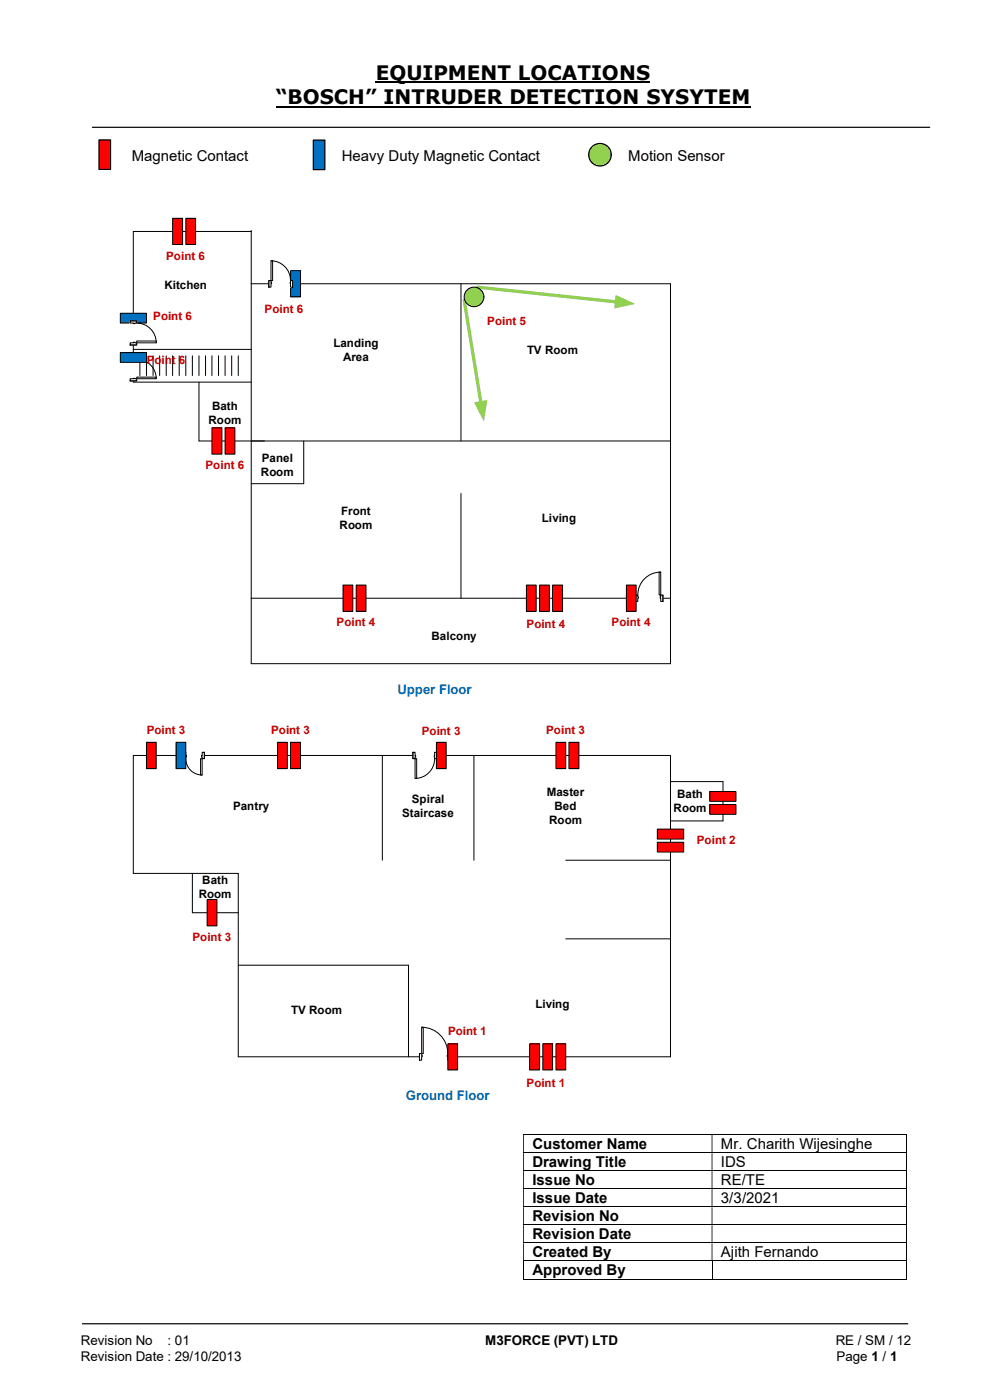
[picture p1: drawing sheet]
<svg xmlns="http://www.w3.org/2000/svg" width="210mm" height="297mm" viewBox="0 0 210 297" stroke-linecap="round" stroke-linejoin="round" font-family="sans-serif">
<path d="M79.7 17.5h58.2M58.5 22.6h100.7" fill="none" stroke="#000" stroke-width=".42"/>
<path d="M19.5 27h177.8M17.4 280.8h175.3" fill="none" stroke="#000" stroke-width=".25"/>
<g fill="none" stroke="#000" stroke-width=".21">
<path d="M111 240.7h81.2M111 244.6h81.2M111 248.4h81.2M111 252.2h81.2M111 256h81.2M111 259.8h81.2M192.3 240.8v3.7M192.3 244.6v3.7M192.3 248.5v3.6M192.3 252.3v3.6M192.3 256.1v3.7M192.3 259.9v3.7"/>
<path d="M111 263.7h81.2M111 267.5h81.2M111 271.4h40M111 267.6v3.8M151 267.6v3.8M151.1 271.4h41.1M192.3 263.8v3.6M192.3 267.6v3.8"/>
</g>
<g fill="#000">
<path d="M192.2 240.6h.2v.2h-.2zM111 240.8h.1v3.7h-.1zM151 240.8h.1v3.7h-.1z" fill-rule="evenodd"/>
<path d="M192.2 244.5h.2v.1h-.2zM111 244.6h.1v3.7h-.1zM151 244.6h.1v3.7h-.1z" fill-rule="evenodd"/>
<path d="M192.2 248.3h.2v.2h-.2zM111 248.5h.1v3.6h-.1zM151 248.5h.1v3.6h-.1z" fill-rule="evenodd"/>
<path d="M192.2 252.1h.2v.2h-.2zM111 252.3h.1v3.6h-.1zM151 252.3h.1v3.6h-.1z" fill-rule="evenodd"/>
<path d="M192.2 255.9h.2v.2h-.2zM111 256.1h.1v3.7h-.1zM151 256.1h.1v3.7h-.1z" fill-rule="evenodd"/>
<path d="M192.2 259.8h.2v.1h-.2zM111 259.9h.1v3.7h-.1zM151 259.9h.1v3.7h-.1z" fill-rule="evenodd"/>
<path d="M192.2 263.6h.2v.2h-.2zM111 263.8h.1v3.6h-.1zM151 263.8h.1v3.6h-.1z" fill-rule="evenodd"/>
</g>
<path d="M192.2 267.4h.2v.2h-.2zM192.2 271.3h.2v.1h-.2z" fill="#000"/>
<path d="M21 29.7h2.5v6.2h-2.5z" fill="#f00"/>
<path d="M21 29.7h2.5v6.2h-2.5z" fill="none" stroke="#000" stroke-width=".25"/>
<path d="M66.5 29.7h2.4v6.3h-2.4z" fill="#0070c0"/>
<path d="M66.5 29.7h2.4v6.3h-2.4z" fill="none" stroke="#000" stroke-width=".25"/>
<circle cx="127.3" cy="32.8" r="2.39" fill="#92d050"/>
<circle cx="127.3" cy="32.8" r="2.39" fill="none" stroke="#000" stroke-width=".25"/>
<path d="M53.3 48.9v91.9h88.9v-80.6h-88.9M53.3 49.1h-25v32h25M28.3 74.1h25M31.1 75.5v4.2M97.8 60.2v33.4M42.2 81.1v12.5h100M97.8 104.7v22.2M53.3 126.9h88.9" fill="none" stroke="#000" stroke-width=".21"/>
<path d="M134.8 126.2h5.8v1.5h-5.8z" fill="#fff"/>
<path d="M134.8 126.2h5.8v1.5h-5.8z" fill="none" stroke="#fff" stroke-width=".21"/>
<path d="M140.2 126.2v1.4h.4v-1.4zM134.8 126.2h.5v1.4h-.5z" fill-rule="evenodd" fill="#fff"/>
<path d="M135.3 126.6v-.4h-.5v1.4h.5v-.7M140.2 126.6v-.4h.4v1.4h-.4v-.7" fill="none" stroke="#000" stroke-width=".21"/>
<path d="M140 126.6v.3h.2v-.3zM135.3 126.6h.1v.3h-.1z" fill-rule="evenodd" fill="#fff"/>
<path d="M134.8 126.2v1.4M135.3 126.6h.1v.3h-.1M140.2 126.6h-.2v.3h.2M140.2 121.4a4.8 4.8 0 0 0-4.9 4.8M140.6 126.2v1.4" fill="none" stroke="#000" stroke-width=".21"/>
<path d="M139.8 121.4h.4v4.8h-.4z" fill="#fff"/>
<g fill="none" stroke="#000" stroke-width=".21">
<path d="M29.7 75.5v4.2M32.5 75.5v4.2M33.9 75.5v4.2M35.3 75.5v4.2M36.6 75.5v4.2M38 75.5v4.2M39.4 75.5v4.2M40.8 75.5v4.2M42.2 75.5v4.2M43.6 75.5v4.2M45 75.5v4.2M46.4 75.5v4.2"/>
<path d="M47.8 75.5v4.2M49.1 75.5v4.2M50.5 75.5v4.2M139.8 121.4h.4v4.8h-.4z"/>
</g>
<path d="M101.3 60.9l29.5 3.2" fill="none" stroke="#92d050" stroke-width=".68"/>
<path d="M130.6 62.6l4.1 1.9-4.4 .9z" fill="#92d050"/>
<path d="M64.4 93.6v9" fill="none" stroke="#000" stroke-width=".21"/>
<path d="M111.7 124.1h2v5.6h-2z" fill="#f00"/>
<path d="M111.7 124.1h2v5.6h-2z" fill="none" stroke="#000" stroke-width=".21"/>
<path d="M132.9 124.1h2.1v5.6h-2.1z" fill="#f00"/>
<path d="M132.9 124.1h2.1v5.6h-2.1z" fill="none" stroke="#000" stroke-width=".21"/>
<path d="M45 90.8h2.1v5.6h-2.1z" fill="#f00"/>
<path d="M45 90.8h2.1v5.6h-2.1z" fill="none" stroke="#000" stroke-width=".21"/>
<path d="M36.6 46.3h2.1v5.6h-2.1z" fill="#f00"/>
<path d="M36.6 46.3h2.1v5.6h-2.1z" fill="none" stroke="#000" stroke-width=".21"/>
<path d="M75.6 124.1h2v5.6h-2z" fill="#f00"/>
<path d="M75.6 124.1h2v5.6h-2z" fill="none" stroke="#000" stroke-width=".21"/>
<path d="M61.6 57.4h2.2v5.6h-2.2z" fill="#0070c0"/>
<path d="M61.6 57.4h2.2v5.6h-2.2z" fill="none" stroke="#000" stroke-width=".21"/>
<path d="M117.2 124.1h2.1v5.6h-2.1z" fill="#f00"/>
<path d="M117.2 124.1h2.1v5.6h-2.1z" fill="none" stroke="#000" stroke-width=".21"/>
<path d="M72.8 124.1h2v5.6h-2z" fill="#f00"/>
<path d="M72.8 124.1h2v5.6h-2z" fill="none" stroke="#000" stroke-width=".21"/>
<path d="M114.5 124.1h2v5.6h-2z" fill="#f00"/>
<path d="M114.5 124.1h2v5.6h-2z" fill="none" stroke="#000" stroke-width=".21"/>
<path d="M39.4 46.3h2.1v5.6h-2.1z" fill="#f00"/>
<path d="M39.4 46.3h2.1v5.6h-2.1zM53.3 102.6h11.1M28.3 160.3h113.9v63.9h-91.7v-38.9h-22.2zM81.1 160.3v22.2M100.5 160.3v22.2M142.2 165.8h11.2v8.4h-11.2M40.8 185.3v8.3h9.7M120 199.2h22.2M120 182.5h22.2M50.5 204.8h36.2v19.4" fill="none" stroke="#000" stroke-width=".21"/>
<path d="M47.8 90.8h2v5.6h-2z" fill="#f00"/>
<path d="M47.8 90.8h2v5.6h-2z" fill="none" stroke="#000" stroke-width=".21"/>
<path d="M98.5 63.7l3.5 21.8" fill="none" stroke="#92d050" stroke-width=".68"/>
<path d="M100.5 85.3l2.9-.4-.7 4.5z" fill="#92d050"/>
<path d="M57 59.5h5.1v1.5h-5.1z" fill="#fff"/>
<path d="M57 59.5h5.1v1.5h-5.1z" fill="none" stroke="#fff" stroke-width=".21"/>
<path d="M57 59.5h.5v1.4h-.5zM61.6 59.5v1.4h.5v-1.4z" fill-rule="evenodd" fill="#fff"/>
<path d="M57.5 59.9v-.4h-.5v1.4h.5v-.7M61.6 59.9v-.4h.5v1.4h-.5v-.7" fill="none" stroke="#000" stroke-width=".21"/>
<path d="M57.5 59.9h.1v.3h-.1zM61.6 59.9v.3z" fill-rule="evenodd" fill="#fff"/>
<path d="M57 59.5v1.4M57.5 59.9h.1v.3h-.1M57.5 55.3a4.2 4.2 0 0 1 4.1 4.2M61.6 59.9v.3M62.1 59.5v1.4" fill="none" stroke="#000" stroke-width=".21"/>
<path d="M57.5 55.3h.3v4.2h-.3z" fill="#fff"/>
<path d="M57.5 55.3h.3v4.2h-.3z" fill="none" stroke="#000" stroke-width=".21"/>
<path d="M25.5 66.5h5.6v2h-5.6z" fill="#0070c0"/>
<path d="M25.5 66.5h5.6v2h-5.6z" fill="none" stroke="#000" stroke-width=".21"/>
<path d="M27.6 68.1h1.4v5.1h-1.4z" fill="#fff"/>
<path d="M27.6 68.1h1.4v5.1h-1.4z" fill="none" stroke="#fff" stroke-width=".21"/>
<path d="M27.6 72.7v.5h1.4v-.5zM27.6 68.1h1.4v.4h-1.4z" fill-rule="evenodd" fill="#fff"/>
<path d="M28.3 72.7h-.7v.5h1.4v-.5h-.3M28.3 68.5h-.7v-.4h1.4v.4h-.3" fill="none" stroke="#000" stroke-width=".21"/>
<path d="M28.3 72.6v.1h.4v-.1zM28.3 68.5h.4v.2h-.4z" fill-rule="evenodd" fill="#fff"/>
<path d="M27.6 73.2h1.4M27.6 68.1h1.4M28.3 72.7v-.1h.4v.1M28.3 68.5v.2h.4v-.2M29 68.5a4.2 4.2 0 0 1 4.1 4.2" fill="none" stroke="#000" stroke-width=".21"/>
<path d="M29 72.3h4.1v.4h-4.1z" fill="#fff"/>
<path d="M29 72.3h4.1v.4h-4.1z" fill="none" stroke="#000" stroke-width=".21"/>
<path d="M89 223.5h6.5v1.5h-6.5z" fill="#fff"/>
<path d="M89 223.5h6.5v1.5h-6.5z" fill="none" stroke="#fff" stroke-width=".21"/>
<path d="M89 223.5h.5v1.4h-.5zM95 223.5v1.4h.5v-1.4z" fill-rule="evenodd" fill="#fff"/>
<path d="M89.5 223.9v-.4h-.5v1.4h.5v-.7M95 223.9v-.4h.5v1.4h-.5v-.7" fill="none" stroke="#000" stroke-width=".21"/>
<path d="M89.5 223.9h.1v.3h-.1zM94.9 223.9v.3h.1v-.3z" fill-rule="evenodd" fill="#fff"/>
<path d="M89.5 217.9a5.6 5.6 0 0 1 5.5 5.6M89 223.5v1.4M89.5 223.9h.1v.3h-.1M95 223.9h-.1v.3h.1M95.5 223.5v1.4" fill="none" stroke="#000" stroke-width=".21"/>
<path d="M89.5 217.9h.3v5.6h-.3z" fill="#fff"/>
<path d="M89.5 217.9h.3v5.6h-.3z" fill="none" stroke="#000" stroke-width=".21"/>
<path d="M87.6 159.6h5.1v1.4h-5.1z" fill="#fff"/>
<path d="M87.6 159.6h5.1v1.4h-5.1z" fill="none" stroke="#fff" stroke-width=".21"/>
<path d="M87.6 159.6v1.4h.5v-1.4zM92.2 159.6h.5v1.4h-.5z" fill-rule="evenodd" fill="#fff"/>
<path d="M88.1 160.3v-.7h-.5v1.4h.5v-.4M92.2 160.3v-.7h.5v1.4h-.5v-.4" fill="none" stroke="#000" stroke-width=".21"/>
<path d="M88.1 160.3v.3h.1v-.3zM92.1 160.3l.1 .3z" fill-rule="evenodd" fill="#fff"/>
<path d="M87.6 159.6v1.4M92.7 159.6v1.4M88.1 160.3h.1v.3h-.1M92.2 160.3v.3M92.2 161a4.2 4.2 0 0 1-4.1 4.1" fill="none" stroke="#000" stroke-width=".21"/>
<path d="M88.1 161h.3v4.1h-.3z" fill="#fff"/>
<path d="M88.1 161h.3v4.1h-.3z" fill="none" stroke="#000" stroke-width=".21"/>
<path d="M38.9 159.6h4.4v1.4h-4.4z" fill="#fff"/>
<path d="M38.9 159.6h4.4v1.4h-4.4z" fill="none" stroke="#fff" stroke-width=".21"/>
<path d="M42.9 159.6h.4v1.4h-.4zM38.9 159.6v1.4h.5v-1.4z" fill-rule="evenodd" fill="#fff"/>
<path d="M39.4 160.3v-.7h-.5v1.4h.5v-.4M42.9 160.3v-.7h.4v1.4h-.4v-.4" fill="none" stroke="#000" stroke-width=".21"/>
<path d="M42.8 160.3h.1v.3h-.1zM39.4 160.3v.3h.1v-.3z" fill-rule="evenodd" fill="#fff"/>
<path d="M38.9 159.6v1.4M43.3 159.6v1.4M39.4 160.3h.1v.3h-.1M39.4 161a3.5 3.5 0 0 0 3.5 3.4M42.9 160.3h-.1v.3h.1" fill="none" stroke="#000" stroke-width=".21"/>
<path d="M42.5 161h.4v3.4h-.4z" fill="#fff"/>
<path d="M42.5 161h.4v3.4h-.4z" fill="none" stroke="#000" stroke-width=".21"/>
<path d="M37.3 157.5h2.1v5.6h-2.1z" fill="#0070c0"/>
<path d="M37.3 157.5h2.1v5.6h-2.1z" fill="none" stroke="#000" stroke-width=".21"/>
<path d="M92.6 157.5h2.1v5.6h-2.1z" fill="#f00"/>
<path d="M92.6 157.5h2.1v5.6h-2.1z" fill="none" stroke="#000" stroke-width=".21"/>
<path d="M61.6 157.5h2.2v5.6h-2.2z" fill="#f00"/>
<path d="M61.6 157.5h2.2v5.6h-2.2z" fill="none" stroke="#000" stroke-width=".21"/>
<path d="M58.9 157.5h2.1v5.6h-2.1z" fill="#f00"/>
<path d="M58.9 157.5h2.1v5.6h-2.1z" fill="none" stroke="#000" stroke-width=".21"/>
<path d="M112.4 221.4h2.1v5.6h-2.1z" fill="#f00"/>
<path d="M112.4 221.4h2.1v5.6h-2.1z" fill="none" stroke="#000" stroke-width=".21"/>
<path d="M150.6 167.9h5.5v2.1h-5.5z" fill="#f00"/>
<path d="M150.6 167.9h5.5v2.1h-5.5z" fill="none" stroke="#000" stroke-width=".21"/>
<path d="M31.1 157.5h2v5.6h-2z" fill="#f00"/>
<path d="M31.1 157.5h2v5.6h-2z" fill="none" stroke="#000" stroke-width=".21"/>
<path d="M117.9 221.4h2.1v5.6h-2.1z" fill="#f00"/>
<path d="M117.9 221.4h2.1v5.6h-2.1z" fill="none" stroke="#000" stroke-width=".21"/>
<path d="M115.1 221.4h2.1v5.6h-2.1z" fill="#f00"/>
<path d="M115.1 221.4h2.1v5.6h-2.1z" fill="none" stroke="#000" stroke-width=".21"/>
<path d="M150.6 170.7h5.5v2.1h-5.5z" fill="#f00"/>
<path d="M150.6 170.7h5.5v2.1h-5.5z" fill="none" stroke="#000" stroke-width=".21"/>
<path d="M120.7 157.5h2.1v5.6h-2.1z" fill="#f00"/>
<path d="M120.7 157.5h2.1v5.6h-2.1z" fill="none" stroke="#000" stroke-width=".21"/>
<path d="M117.9 157.5h2.1v5.6h-2.1z" fill="#f00"/>
<path d="M117.9 157.5h2.1v5.6h-2.1z" fill="none" stroke="#000" stroke-width=".21"/>
<path d="M43.9 190.8h2.1v5.6h-2.1z" fill="#f00"/>
<path d="M43.9 190.8h2.1v5.6h-2.1z" fill="none" stroke="#000" stroke-width=".21"/>
<path d="M95 221.4h2.1v5.6h-2.1z" fill="#f00"/>
<path d="M95 221.4h2.1v5.6h-2.1z" fill="none" stroke="#000" stroke-width=".21"/>
<path d="M139.4 175.9h5.6v2.1h-5.6z" fill="#f00"/>
<path d="M139.4 175.9h5.6v2.1h-5.6z" fill="none" stroke="#000" stroke-width=".21"/>
<path d="M139.4 178.7h5.6v2.1h-5.6z" fill="#f00"/>
<path d="M139.4 178.7h5.6v2.1h-5.6z" fill="none" stroke="#000" stroke-width=".21"/>
<path d="M27.6 75.7h1.4v5.1h-1.4z" fill="#fff"/>
<path d="M27.6 75.7h1.4v5.1h-1.4z" fill="none" stroke="#fff" stroke-width=".21"/>
<path d="M27.6 80.3v.5h1.4v-.5zM27.6 75.7h1.4v.5h-1.4z" fill-rule="evenodd" fill="#fff"/>
<path d="M28.3 76.2h-.7v-.5h1.4v.5h-.3M28.3 80.3h-.7v.5h1.4v-.5h-.3" fill="none" stroke="#000" stroke-width=".21"/>
<path d="M28.3 80.3h.4zM28.3 76.2h.4v.1h-.4z" fill-rule="evenodd" fill="#fff"/>
<path d="M27.6 75.7h1.4M28.3 76.2v.1h.4v-.1M29 76.2a4.2 4.2 0 0 1 4.1 4.1M27.6 80.8h1.4M28.3 80.3h.4" fill="none" stroke="#000" stroke-width=".21"/>
<path d="M29 80h4.1v.3h-4.1z" fill="#fff"/>
<path d="M29 80h4.1v.3h-4.1z" fill="none" stroke="#000" stroke-width=".21"/>
<path d="M25.5 74.8h5.6v2.1h-5.6z" fill="#0070c0"/>
<path d="M25.5 74.8h5.6v2.1h-5.6z" fill="none" stroke="#000" stroke-width=".21"/>
<circle cx="100.6" cy="63" r="2.09" fill="#92d050"/>
<circle cx="100.6" cy="63" r="2.09" fill="none" stroke="#000" stroke-width=".21"/>
<g font-size="4.2">
<text x="79.7" y="17">EQUIPMENT LOCATIONS</text>
<text x="58.5" y="22.1">“BOSCH” INTRUDER DETECTION SYSYTEM</text>
</g>
<g font-size="3.2">
<text x="27.9" y="34.1">Magnetic Contact</text>
<text x="72.5" y="34.1">Heavy Duty Magnetic Contact</text>
<text x="133.3" y="34.1">Motion Sensor</text>
<text x="112.9" y="243.8">Customer Name</text>
<text x="153" y="243.8">Mr. Charith Wijesinghe</text>
<text x="112.9" y="247.6">Drawing Title</text>
<text x="112.9" y="251.4">Issue No</text>
<text x="153" y="247.6">IDS</text>
<text x="153" y="251.4">RE/TE</text>
<text x="112.9" y="255.3">Issue Date</text>
<text x="153" y="255.3">3/3/2021</text>
<text x="112.9" y="259.1">Revision No</text>
<text x="112.9" y="262.9">Revision Date</text>
<text x="112.9" y="266.7">Created By</text>
<text x="153" y="266.7">Ajith Fernando</text>
<text x="112.9" y="270.6">Approved By</text>
</g>
<g font-size="2.8" fill="#0070c0">
<text x="84.3" y="147.2">Upper Floor</text>
<text x="86.1" y="233.3">Ground Floor</text>
</g>
<g font-size="2.8">
<text x="17.1" y="285.4">Revision No</text>
<text x="35.5" y="285.4">: 01</text>
<text x="102.9" y="285.4">M3FORCE (PVT) LTD</text>
<text x="177.3" y="285.4">RE / SM / 12</text>
<text x="17.1" y="288.7">Revision Date : 29/10/2013</text>
<text x="177.5" y="288.7">Page 1 / 1</text>
</g>
<g font-size="2.5" fill="#c00000">
<text x="35.3" y="55.1">Point 6</text>
<text x="32.5" y="67.9">Point 6</text>
<text x="56.1" y="66.5">Point 6</text>
<text x="103.4" y="69">Point 5</text>
<text x="31.1" y="77.3">Point</text>
<text x="38" y="77.3">6</text>
<text x="43.6" y="99.5">Point 6</text>
<text x="71.4" y="132.9">Point 4</text>
<text x="111.7" y="133.2">Point 4</text>
<text x="129.8" y="132.9">Point 4</text>
<text x="31.1" y="155.7">Point 3</text>
<text x="57.5" y="155.7">Point 3</text>
<text x="89.5" y="155.8">Point 3</text>
<text x="115.9" y="155.7">Point 3</text>
<text x="147.8" y="179.1">Point 2</text>
<text x="40.9" y="199.6">Point 3</text>
<text x="95" y="219.7">Point 1</text>
<text x="111.7" y="230.5">Point 1</text>
</g>
<g font-size="2.5">
<text x="34.9" y="61.3">Kitchen</text>
<text x="70.7" y="73.7">Landing</text>
<text x="72.8" y="76.6">Area</text>
<text x="111.8" y="75.1">TV Room</text>
<text x="44.2" y="89.9">Room</text>
<text x="45" y="87">Bath</text>
<text x="55.3" y="101">Room</text>
<text x="55.5" y="98">Panel</text>
<text x="72" y="112.1">Room</text>
<text x="72.4" y="109.2">Front</text>
<text x="115" y="110.7">Living</text>
<text x="91.6" y="135.7">Balcony</text>
<text x="49.4" y="171.8">Pantry</text>
<text x="85.3" y="173.3">Staircase</text>
<text x="87.4" y="170.3">Spiral</text>
<text x="116" y="168.8">Master</text>
<text x="117.6" y="171.8">Bed</text>
<text x="142.9" y="172.2">Room</text>
<text x="143.6" y="169.2">Bath</text>
<text x="116.5" y="174.8">Room</text>
<text x="42.2" y="190.6">Room</text>
<text x="42.9" y="187.6">Bath</text>
<text x="61.8" y="215.2">TV Room</text>
<text x="113.6" y="213.8">Living</text>
</g>
</svg>
